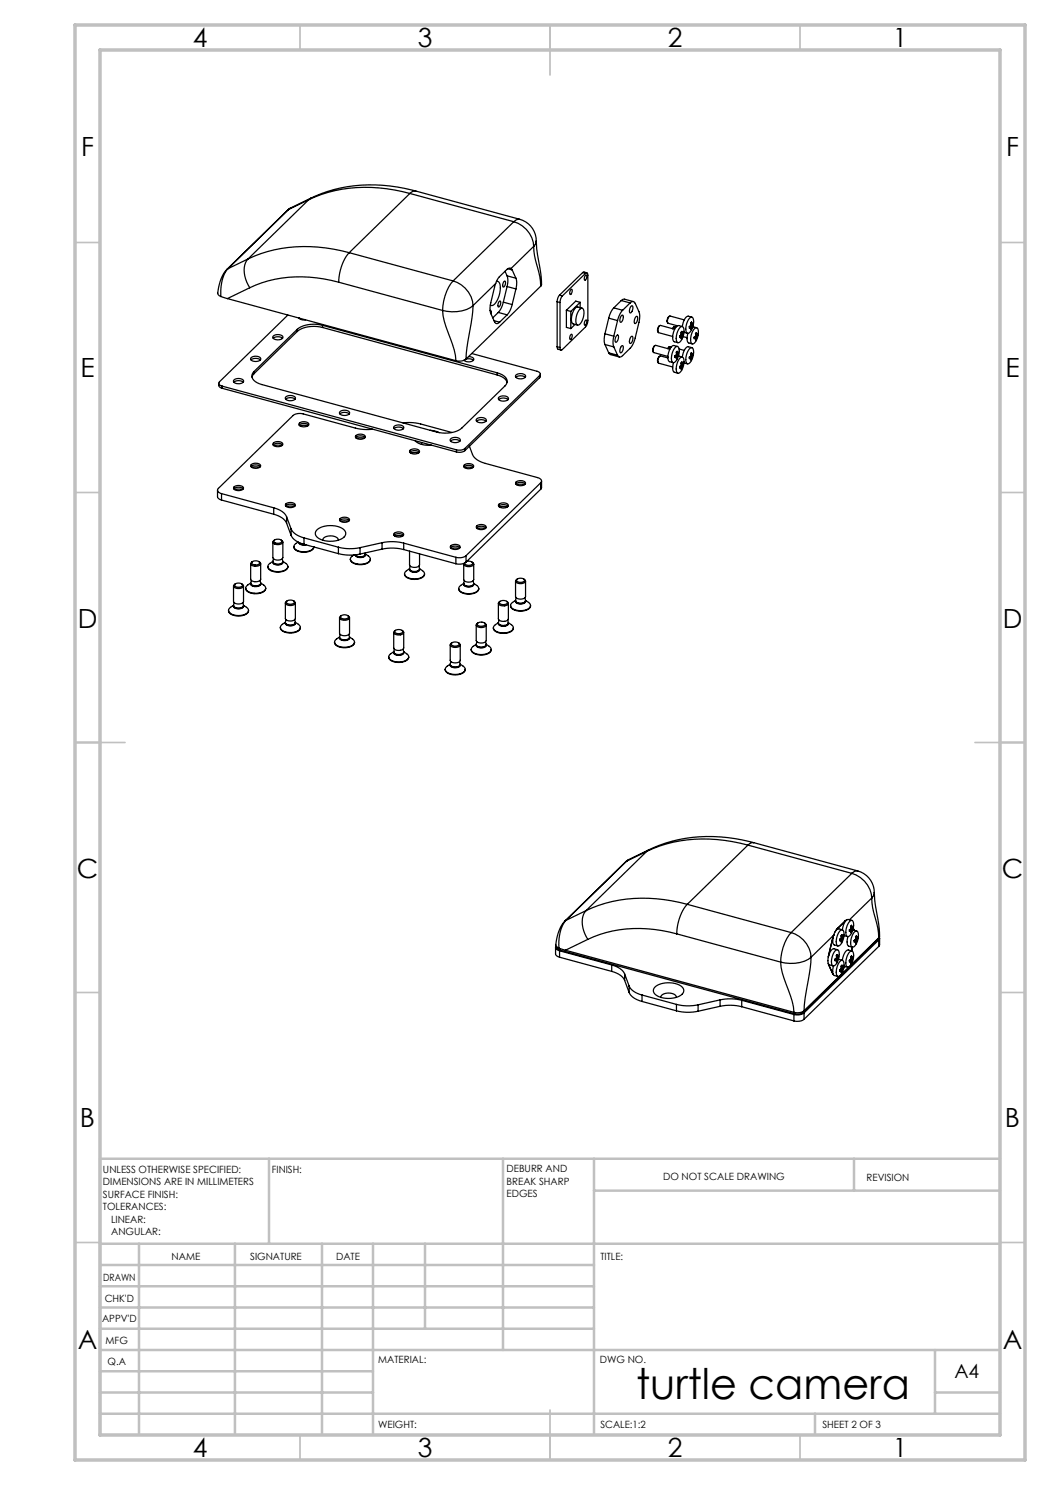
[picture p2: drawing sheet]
<svg xmlns="http://www.w3.org/2000/svg" width="210mm" height="297mm" viewBox="0 0 210 297" stroke-linecap="round" stroke-linejoin="round" font-family="sans-serif">
<g fill="none" stroke="#c0c0c0" stroke-width=".35">
<path d="M60 5v5M110 5v10M160 5v5M15 48.5h5M200 48.5h5M15 98.5h5M200 98.5h5M15 148.5h10M195 148.5h10M15 198.5h5M200 198.5h5M15 248.5h5"/>
<path d="M200 248.5h5M60 287v5M110 282v10M160 287v5"/>
</g>
<g fill="none" stroke="#c0c0c0" stroke-width=".5">
<path d="M53.8 231.8v17M100.6 231.8v38.2M118.8 231.8v55.2M118.8 238.1h81.2M170.8 231.8v6.3M200 231.8h-180v55.2M20 248.8h180M20 257.3h98.8M20 253h98.8M27.8 248.8v38.2M47 248.8v38.2M64.4 248.8v38.2"/>
<path d="M74.6 248.8v38.2M85 248.8v17M20 265.8h98.8M20 261.5h98.8M20 278.5h54.6M20 274.3h54.6M20 270h180M187 278.5h13M187 270v12.8M20 282.8h180M163 282.8v4.2"/>
</g>
<path d="M15 5h190v287h-190zM20 10h180v277h-180z" fill="none" stroke="#c0c0c0" stroke-width=".7"/>
<g fill="none" stroke="#000" stroke-width=".25">
<path d="M61.7 39.9l-12.1 11.9M61.7 39.9l-4 2M62.2 39.6l-4.1 2M62.2 39.6l-.5 .3M82 38.7l20.8 5.6M82 38.7a28.9 28.9 0 0 0-20.3 1.2M82 38.7l-12.2 11.8M83.2 38.2l20.7 5.7a4.5 4.5 0 0 1 3.3 4.3M83.2 38.2a29.9 29.9 0 0 0-21 1.4M83.2 38.2h-.1a1.34 1.34 0 0 0-1.1 .5M44.2 59.3l1.3 .4M45.4 53.9a7.8 7.8 0 0 0-1.8 5l.6 .4"/>
<path d="M45.5 59.7l45.7 12.4M45.6 53.7a7.7 7.7 0 0 0-1.4 5.6M45.6 53.7l-.2 .2M49.6 51.8a4.6 4.6 0 0 0 0 5.2l.4 .5M49.6 51.8l-4 1.9M50 57.5l-4.5 2.2M57.5 42.1l-12.1 11.8M57.7 41.9l-.2 .2M57.7 41.9l-12.1 11.8M58.1 41.6l-.6 .5M58.1 41.6l-.4 .3M67.7 56.4l20.8 5.7"/>
<path d="M67.7 56.4a25.6 25.6 0 0 0-17.7 1.1M69.8 50.5l20.8 5.7M69.8 50.5a9.3 9.3 0 0 0-2.1 5.9M69.8 50.5a28.9 28.9 0 0 0-20.2 1.3M90.6 56.2a5.5 5.5 0 0 1 4 4.9M90.6 56.2a9.2 9.2 0 0 0-2.1 5.9M99.1 56.7l-4.5 4.4M99.1 56.7l-.9 3.9a3.7 3.7 0 0 0 0 2.1l.7 1.7a.55 .55 0 0 0 .5 .3 .55 .55 0 0 0 .5-.3M99.3 56.3h.3a3.2 3.2 0 0 1 0 3.4l-.8 1.2-.4 .2-.3-.1M100.8 56.3l.1-.1a.72 .72 0 0 1-.3 1.2l-.1-.5zM101 54.3l.4 .9M101.4 55.2a3.7 3.7 0 0 1 0 2.1"/>
<path d="M101.4 57.3l1.8 .5M101.4 57.3l-.7 3.1M101.4 55.2l1.8 .4M101.6 53.7l.8 .3M102.2 53.7h-.6l-1.7 1.7-.8 1.3M102.2 53.7l.2 .3M102.4 54l.8 1.6M102.8 44.3l-12.2 11.9M102.8 44.3a5.5 5.5 0 0 1 3.9 5M103.2 55.6a3.7 3.7 0 0 1 0 2.2M103.2 57.8l-.8 3.1M103.9 43.9l-.7 .1-.4 .3"/>
<path d="M106.7 49.3l-4.5 4.4M106.7 49.3l.2 1.9 1.1 4.1 .1 1.9M107.2 48.2l-.1 .6-.4 .5M107.3 48.2v1.5a41.9 41.9 0 0 1 1 7.3l-.2 .2M108.1 57.2l-14.9 14.6M111.9 59l-.3 .6-.2 .7M111.9 59l.6 .2M112.5 59.2l-.4 .6-.1 .7M114.2 57.9l.1-.1a.68 .68 0 0 1-.3 1.1v-.5zM116.5 54.5l.3-.1 .6 .2M116.5 54.5l.6 .2M116.5 54.5l-4.6 4.5"/>
<path d="M117.1 54.7a.31 .31 0 0 1 .4 0 .31 .31 0 0 1 .1 .4v9l-.2 .7-.3 .6-4.6 4.5a.31 .31 0 0 1-.4 0 .31 .31 0 0 1-.1-.4M117.1 55.1l.1-.1a.68 .68 0 0 1-.3 1v-.4zM117.1 54.7l-4.6 4.5M43.8 76.7v.6l.6 .4M44.4 77.2l46.9 12.8M44.4 77.2v.5M44.4 77.7l46.9 12.7M46.8 76.4a1.54 1.54 0 0 1 1.8 0M46.8 76a1.43 1.43 0 0 1 1.9 .2 1.23 1.23 0 0 1-2 .1zM50.2 72a1.54 1.54 0 0 1 1.9 0M50.2 71.5a1.43 1.43 0 0 1 2 .2 1.23 1.23 0 0 1-2.1 .1zM50.8 74.3a1.32 1.32 0 0 0 .6 2.2l1 .4 34.9 9.5a5.9 5.9 0 0 0 5.1-.8l8.6-8.4a1.32 1.32 0 0 0-.6-2.3l-1-.3"/>
<path d="M50.8 74.7l-.4 .7M50.8 74.3v.4M54.6 67.7a1.54 1.54 0 0 1 1.9 0M54.7 67.2a1.43 1.43 0 0 1 1.9 .2 1.24 1.24 0 0 1-2 .1zM57.1 79.8a1.54 1.54 0 0 1 1.9 0M57.2 79.4a1.43 1.43 0 0 1 1.9 .2 1.24 1.24 0 0 1-2 .1zM57.6 63l-13.7 13.4a.55 .55 0 0 0 0 .6 .55 .55 0 0 0 .5 .2M59.4 65.9l-8.6 8.4M59.4 65.9v.4M59.4 66.3l-8.6 8.4M59.8 63.6l.6 .4h.7M59.9 63.6l-.1 .1"/>
<path d="M64.5 65.1a5.9 5.9 0 0 0-5.1 .8M64.5 65.5a5.9 5.9 0 0 0-5.1 .8M64.5 65.1l34.9 9.5M64.5 65.1v.4M64.5 65.5l34.9 9.5M88.5 62.1a23.5 23.5 0 0 0 2 6.7l.6 2.3 .1 1M93.2 71.8a2.38 2.38 0 0 1-2 .3M93.7 71.3a.66 .66 0 0 1 .7 .1 .66 .66 0 0 1 .2 .7 1.57 1.57 0 0 1-1.8 0 1.54 1.54 0 0 1 1.9 0M94.3 70.7l13.1 3.5a.55 .55 0 0 1 .6 .3 .55 .55 0 0 1-.1 .6M94.6 61.1a6.9 6.9 0 0 1-6.1 1M94.6 61.1l-.2 2.3-1 6.2-.2 2.2M98 62.1l.2 .1v.6"/>
<path d="M98.8 64.1l1.1 .3M99.4 75l1.4 .6 .6 .9M99.4 74.6v.4M99.7 62.5l-1.1 1.1M99.7 62.5l1.7 .5M99.7 79.9a1.54 1.54 0 0 1 1.9 0M99.8 79.5a1.43 1.43 0 0 1 1.9 .2 1.24 1.24 0 0 1-2 0zM99.8 60.3l.1-.1a.72 .72 0 0 1-.3 1.2v-.5zM100.7 60.4l-.5 1.2-.5 .9M100.7 60.4l1.7 .5M101.4 63l-1.5 1.4M102.4 60.9l-.4 1.2-.6 .9"/>
<path d="M103.2 75.5a1.54 1.54 0 0 1 1.8 0M103.2 75a1.43 1.43 0 0 1 1.9 .2 1.24 1.24 0 0 1-2 .1zM107.9 75.1l-14.9 14.6M107.9 75.1v.4M107.9 75.5l-14.9 14.6M108.1 74.8l-.2 .7M111.4 69.3l.2 .5 .6 .2M111.4 60.3l.6 .2M111.4 69.3l.6 .2M111.4 60.3v9M112 60.5v9M113.3 62v3.5l.9 .2"/>
<path d="M113.3 62l.9 .3M114.2 62.3v3.4M114.2 66.9l.1-.1a.68 .68 0 0 1-.3 1.1v-.5zM115 64.9l-.8 .8M116 61.8a.43 .43 0 0 1 .5-.1 .43 .43 0 0 1 .3 .5 3.2 3.2 0 0 1-1.1 2.8 .66 .66 0 0 1-.5-1l.3-1.4zM116 60.5l-.9-.3-1.8 1.8M116 60.5l-1.8 1.8M116 60.5v1M116.4 61.6l-.8-.2a2.16 2.16 0 0 0-1.3 2.2l.2 1.1 1 .3M117.1 64.1l.1-.1a.68 .68 0 0 1-.3 1v-.4zM121 66.8a3.7 3.7 0 0 0 0 2.1M121 66.8l1.8 .4"/>
<path d="M121 68.9l1.8 .5M121 68.9l.7 1.7M121.7 70.6l.3 .3 1.9 .5M121.7 63.6l1.8 .5M121.7 63.6l-.7 3.2M121.7 70.6l1.8 .4M122.8 61.6l-.6 .8-.5 1.2M122.8 61.6l1.7 .5M122.8 67.2a3.7 3.7 0 0 0 0 2.2M122.8 69.4l.7 1.6M123.3 67.1l.2-.1a1.02 1.02 0 0 1-.4 1.4l-.1-.4zM123.5 64.1l-.7 3.1"/>
<path d="M124.3 60.1l.5-.3 1.9 .5M124.3 60.1l1.7 .5M124.3 60.1l-1.5 1.5M124.3 63.1l.1-.1a.79 .79 0 0 1 0 1.3l-.2 .2a.98 .98 0 0 1 .1-1.4zM124.4 69.2l.1-.1a1.02 1.02 0 0 1-.4 1.5 1.2 1.2 0 0 1 .3-1.4zM124.5 62.1l-.6 .8-.4 1.2M126 60.6a.55 .55 0 0 1 .6-.3 .55 .55 0 0 1 .4 .4l.8 1.6a3.7 3.7 0 0 1 0 2.2l-1.2 4.3-.4 .7-1.7 1.6a.55 .55 0 0 1-.5 .3 .55 .55 0 0 1-.5-.4M126 60.6l-1.5 1.5M126.2 61.2h.1a.88 .88 0 0 1-.1 1.4h-.1a1.05 1.05 0 0 1 .1-1.4zM126.3 67.3l.1-.1a1.01 1.01 0 0 1-.4 1.5 1.16 1.16 0 0 1 .3-1.4zM127.2 63.3h.1a.89 .89 0 0 1-.4 1.4v-.6zM131 69.1a1.04 1.04 0 0 0-.4 1.3"/>
<path d="M132 71.2a1.04 1.04 0 0 0-.4 1.3M132 65.1a1.04 1.04 0 0 0-.4 1.3M133.6 71.6l-1.5-.4a1.09 1.09 0 0 0-.4 1.4l2.8 .8M133.9 63.2a1.04 1.04 0 0 0-.4 1.4M133.9 69.4l-.4 .3M134 69.8l-2.9-.7a1.09 1.09 0 0 0-.3 1.4l2.8 .8M134.3 69.4h-.4l-.3 .3M134.7 72.5a1.87 1.87 0 0 0 .2 2l.7 .1M134.8 65.4l-.3 .3M134.9 65.9l-2.8-.8a1.09 1.09 0 0 0-.4 1.4l2.8 .8M135 71.2l.3 .1M135 69.5l.2-.1a.33 .33 0 0 1 .5 .1 2.78 2.78 0 0 1-1 3 1.45 1.45 0 0 1-.3-1.8z"/>
<path d="M135.1 71.1l.4 .1M135.2 65.4h-.4l-.2 .4M135.3 70.6h.2M135.3 70.9l.3 .1M135.3 70.6l.2 .1M135.3 71.5h.1M135.3 70.7l.4 .1M135.5 70.6l.2-.1v.3M135.5 70.6l-.1-.3-.1 .1v.5l-.3 .3a.16 .16 0 0 0 0 .3 .18 .18 0 0 0 .3-.2v.4l.1-.2M135.5 71.2l-.1 .3M135.5 69.3l-.7-.2a1.97 1.97 0 0 0-1.2 2.1l.1 1 .9 .3M135.6 71l-.1 .2"/>
<path d="M135.7 70.8l-.1 .2M135.8 69.8l1.1 .3M136 67.2l.2 .1M136 71.6l.1-.1a.33 .33 0 0 1 .6 .1 2.78 2.78 0 0 1-1 3.1 1.45 1.45 0 0 1-.3-1.9zM136 65.5l.1-.1a.33 .33 0 0 1 .6 .1 2.78 2.78 0 0 1-1 3 1.45 1.45 0 0 1-.3-1.8zM136.1 73.2l.3 .1M136.1 67.1l.3 .1M136.2 73.4v.4l.2-.1M136.2 66.6h.2M136.2 72.7h.2M136.2 66.9l.3 .1M136.2 73.1h.3"/>
<path d="M136.2 73.4l-.2-.1 .2 .1M136.3 72.8h.2M136.3 66.7h.2M136.3 73.6l.1 .1M136.3 67.5l.1 .1M136.3 72.8l.4 .1M136.3 66.7l.4 .1M136.4 72.7l.1 .1M136.4 72.7v-.3l-.2 .1 .1 .5-.3 .3v.3l.2-.2M136.4 73.3v.4M136.4 66.6l.1 .1M136.4 66.6v-.3l-.2 .1v.5l-.2 .3a.16 .16 0 0 0 0 .3 .16 .16 0 0 0 .2-.2v.4l.2-.1"/>
<path d="M136.4 67.2v.4M136.5 72.8l.2-.2v.3M136.5 73.1l-.1 .2M136.5 66.7l.2-.2v.3M136.5 67l-.1 .2M136.6 67.3l.8 .2M136.7 72.9l-.2 .2M136.7 66.8l-.2 .2M136.8 66.5l.7 .2M136.8 72.6l.7 .2M136.9 64l-2.9-.8a1.09 1.09 0 0 0-.4 1.5l1.9 .5M137.6 66.7a1.87 1.87 0 0 0 .2 1.9l.7 .2"/>
<path d="M137.9 65.4h.3M137.9 71.5h.3M137.9 65.4l.2 .1M137.9 71.5l.2 .1M137.9 63.7l.2-.2a.33 .33 0 0 1 .5 .2 2.78 2.78 0 0 1-1 3 1.45 1.45 0 0 1-.3-1.9zM137.9 69.8l.2-.2a.33 .33 0 0 1 .5 .2 2.78 2.78 0 0 1-1 3 1.45 1.45 0 0 1-.3-1.9zM138 65.2l.4 .1M138 71.3l.4 .1M138.1 65.5v.4l.2-.2M138.1 71.6v.4l.2-.2M138.2 64.7l.2 .1M138.2 70.8l.2 .1"/>
<path d="M138.2 65.1h.2M138.2 71.2l.2 .1M138.2 64.8h.2M138.2 70.9h.2M138.2 65.6l.1 .1M138.2 71.8h.1M138.2 70.9l.4 .2M138.2 64.8l.4 .1M138.4 64.8l.2-.2v.3M138.4 64.8l-.1-.4-.2 .2 .1 .5-.3 .2v.3l.2-.1M138.4 65.3l-.1 .4M138.4 70.9l.2-.2v.4"/>
<path d="M138.4 70.9l-.1-.4-.2 .2 .1 .4-.3 .3v.3l.2-.1M138.4 71.4l-.1 .4M138.4 69.5l-.7-.2a1.97 1.97 0 0 0-1.2 2.1l-.8-.2M138.4 63.4l-.7-.2a1.98 1.98 0 0 0-1.2 2.1l-.7-.2a1.97 1.97 0 0 0-1.2 2.1l.1 1 .9 .3M138.4 65.1v.2M138.4 71.3v.1M138.6 65.3l.7 .3M138.6 64.9l-.2 .2M138.6 71.1l-.2 .2M138.8 67.5l.3 .1M138.9 65.8l.1-.2a.33 .33 0 0 1 .6 .2 2.78 2.78 0 0 1-1.1 3 1.45 1.45 0 0 1-.2-1.9zM138.9 67.4l.4 .1"/>
<path d="M139.1 67.6v.4l.2-.2M139.1 66.8l.2 .1M139.1 67.2l.3 .1M139.1 66.9l.3 .1M139.1 67.8h.2M139.1 67l.4 .1M139.3 66.9l.2-.2v.4M139.3 66.9v-.4l-.2 .2v.5l-.3 .2v.3l.3-.1M139.3 67.5v.3M139.4 67.3l-.1 .2M139.5 67.1l-.1 .2M43.5 98l.1 1.6 .7 .4"/>
<path d="M44.3 98.7l10.4 2.9M44.3 98.7v1.3M46.8 97.8a1.47 1.47 0 0 1 1.8 0M46.8 97.4a1.39 1.39 0 0 1 1.9 .2 1.21 1.21 0 0 1-2 .1zM46.9 97.9h1.6M50.2 93.3a1.47 1.47 0 0 1 1.9 0M50.3 92.9a1.39 1.39 0 0 1 1.8 .2 1.21 1.21 0 0 1-2 .1zM50.3 93.4h1.7M54.6 89a1.46 1.46 0 0 1 1.9 0M54.7 88.6a1.39 1.39 0 0 1 1.9 .2 1.2 1.2 0 0 1-2 .1zM54.7 89.1h1.7M59.8 85a1.46 1.46 0 0 1 1.9 0"/>
<path d="M59.9 84.6a1.39 1.39 0 0 1 1.9 .2 1.2 1.2 0 0 1-2 .1zM59.9 85.1h1.7M68 82.8a1.54 1.54 0 0 1 1.8 0M68 82.3a1.43 1.43 0 0 1 1.9 .2 1.24 1.24 0 0 1-2 .1zM71.1 87.5a1.46 1.46 0 0 1 1.9 0M71.2 87.1a1.39 1.39 0 0 1 1.9 .2 1.2 1.2 0 0 1-2 .1zM71.2 87.6h1.7M74.6 85.8l-1.4 .1-1.6-.2-11-2.9a2.35 2.35 0 0 0-2 .3l-14.9 14.6a.65 .65 0 0 0-.1 .7 .65 .65 0 0 0 .7 .3M78.8 85.7a1.54 1.54 0 0 1 1.9 0M78.8 85.3a1.43 1.43 0 0 1 2 .2 1.24 1.24 0 0 1-2.1 .1zM80.6 84.6l1.4-.1 1.6 .2 6.8 1.8M82 90.5a1.46 1.46 0 0 1 1.9 0"/>
<path d="M82 90a1.39 1.39 0 0 1 1.9 .2 1.2 1.2 0 0 1-2 .1zM82.1 90.6h1.6M83 88.1a3.9 3.9 0 0 0 3.3 .9M84.4 88.5l-.1 .4M86 86.1l1.8 .4M90.1 88.2a1.54 1.54 0 0 1 1.9 0M90.1 87.8a1.43 1.43 0 0 1 2 .2 1.24 1.24 0 0 1-2.1 0zM91.3 90v.4M92.8 93.4a1.47 1.47 0 0 1 1.9 0M92.9 93a1.39 1.39 0 0 1 1.8 .2 1.21 1.21 0 0 1-2 .1zM92.9 93.5h1.7M93 89.7a1.96 1.96 0 0 1-1.7 .3"/>
<path d="M93 90.1a1.96 1.96 0 0 1-1.7 .3M93 89.7v.4M93.9 89.2l.6 1.7a3.6 3.6 0 0 0 2.6 1.8l10.4 2.8a.65 .65 0 0 1 .7 .3 .65 .65 0 0 1-.1 .8M95.3 84.2a1.54 1.54 0 0 1 1.9 0M95.3 83.8a1.43 1.43 0 0 1 2 .2 1.24 1.24 0 0 1-2.1 .1zM103.2 96.8a1.46 1.46 0 0 1 1.9 0M103.2 96.4a1.39 1.39 0 0 1 1.9 .2 1.21 1.21 0 0 1-2 .1zM103.3 96.9h1.6M108.1 96.6l-14.9 14.5M108.1 96.6v1.2M108.1 97.8l-14.9 14.6M108.3 96.2v1.4l-.2 .2"/>
<path d="M44.3 100l10.4 2.8M46.7 117.2v3.1l.1 .3M47 116.9a1.04 1.04 0 0 1 1.5 .2 .99 .99 0 0 1-1.6-.1zM47.1 116.8a.45 .45 0 0 0-.4 .5 .45 .45 0 0 0 .6 .4 .95 .95 0 0 0 1.4-.6l-.3-.3M48.7 117.2v3.1a1.28 1.28 0 0 1-1.9 .3M49.1 117.6a1.44 1.44 0 0 0 1.7 1.1 2.02 2.02 0 0 0 2.3-1v-.1M50.1 112.7v3.1a1.23 1.23 0 0 0 2 0v-3.1M50.1 116.7a1.19 1.19 0 0 0 2.1 .1M50.1 116.7v.1M50.1 116.6l-.6 .4a.72 .72 0 0 0-.4 .8 .72 .72 0 0 0 .6 .6 3 3 0 0 0 3.3-.5 .65 .65 0 0 0-.3-.9l-.6-.4M50.1 116.6a1.14 1.14 0 0 0 2 0M50.3 116.1l-.2 .5"/>
<path d="M50.4 112.4a1.01 1.01 0 0 1 1.5 .2 .97 .97 0 0 1-1.6-.1zM50.5 112.3a.45 .45 0 0 0-.4 .6 .45 .45 0 0 0 .6 .3 .93 .93 0 0 0 1.4-.6l-.3-.3M52 116.1l.1 .5M52.1 116.7a1.24 1.24 0 0 1-2 .1M52.1 116.6v.1M53.6 113.3a1.17 1.17 0 0 0 1.3 1.1 2.14 2.14 0 0 0 2.7-1v-.1M54.6 108.4v3.1a1.23 1.23 0 0 0 2 0v-3.1M54.6 112.3l-.1 .1a1.2 1.2 0 0 0 2.1 0v-.1M54.6 112.3a1.17 1.17 0 0 0 1.9 .3l.1-.3M54.6 112.3l-.6 .4a.72 .72 0 0 0-.4 .7 .72 .72 0 0 0 .6 .6 2.98 2.98 0 0 0 3.3-.4 .65 .65 0 0 0-.3-.9l-.6-.4M54.6 112.3a1.14 1.14 0 0 0 2 0M54.7 111.8l-.1 .5"/>
<path d="M54.7 101.6a3.6 3.6 0 0 1 2.6 1.8M54.7 102.8a3.6 3.6 0 0 1 2.6 1.8M54.7 101.6v1.2M54.8 108.1a1.02 1.02 0 0 1 1.6 .2 .98 .98 0 0 1-1.6-.1zM54.9 108a.45 .45 0 0 0-.3 .5 .45 .45 0 0 0 .5 .4 .96 .96 0 0 0 1.4-.6l-.3-.3M56.4 111.8l.2 .5M57.1 101.2a1.47 1.47 0 0 1 1.9 0M57.2 100.8a1.39 1.39 0 0 1 1.9 .2 1.21 1.21 0 0 1-2 .1zM57.2 101.3h1.7M57.3 103.4l.9 2.4M57.3 103.4v1.2M57.3 104.6l.9 2.5"/>
<path d="M58.2 105.8a3.6 3.6 0 0 0 2.6 1.8M58.2 107.1a3.6 3.6 0 0 0 2.6 1.8M58.2 105.8v1.3M58.8 109.3a1.22 1.22 0 0 0 1.3 1.1 2.09 2.09 0 0 0 2.7-1M59.6 108.4l-.4 .3a.74 .74 0 0 0-.4 .8 .74 .74 0 0 0 .6 .6 2.92 2.92 0 0 0 3.3-.5l.1-.2M59.7 108.5a1.07 1.07 0 0 0 1.5 .5M59.8 108.5l.5 .4h.8M59.8 108.5l.3 .2 .7 .2M60.8 107.6l6.9 1.8M60.8 107.6v1.3M60.8 108.9l6.9 1.8M62.8 109.4h.1"/>
<path d="M63.3 106.1a4.5 4.5 0 0 1 5.7 .1 1.3 1.3 0 0 1-1.2 1.8 4.8 4.8 0 0 1-4.5-.7 .9 .9 0 0 1 0-1.2zM64.6 108a1.45 1.45 0 0 1 1.8-.8l.9 .3 .4 .5M67.7 109.4a9.3 9.3 0 0 0 4.3 .1M67.7 110.7a9.3 9.3 0 0 0 4.3 .1M67.7 109.4v1.3M68 104.1a1.46 1.46 0 0 1 1.8 0M68 103.7a1.39 1.39 0 0 1 1.9 .2 1.21 1.21 0 0 1-2 .1zM68.1 104.2h1.6M70.1 111.8a1.25 1.25 0 0 0 1.4 1.1 2.28 2.28 0 0 0 2.6-.9v-.2M72 109.5v1.3M73 110.6l.1 .2M73.1 110.8a1.24 1.24 0 0 1-2 .2 1.22 1.22 0 0 0 2-.1 1.18 1.18 0 0 1-2 .3l-.1-.2"/>
<path d="M73.1 110.8l.6 .4a.74 .74 0 0 1 .4 .8 .74 .74 0 0 1-.7 .6 2.92 2.92 0 0 1-3.3-.5 .87 .87 0 0 1 .7-1.1M76.4 108.5a9.3 9.3 0 0 1 4.3 .1M76.4 109.8a9.3 9.3 0 0 1 4.3 .1M76.4 108.5l-4.4 1M76.4 108.5v1.3M76.4 109.8l-4.4 1M78.8 107.1a1.47 1.47 0 0 1 1.9 0M78.9 106.7a1.39 1.39 0 0 1 1.8 .2 1.2 1.2 0 0 1-2 0zM78.9 107.2h1.7M80.7 108.6v1.3M80.7 108.6l10.5 2.9M80.7 109.9l10.5 2.8"/>
<path d="M80.9 114.8a1.33 1.33 0 0 0 1.5 1.1 2.39 2.39 0 0 0 2.5-.9v-.2M81.9 110.2v2.8a1.23 1.23 0 0 0 2 0v-2.2M81.9 113.8a1.15 1.15 0 0 0 2 0 .98 .98 0 0 1-1.5 .6l-.4-.2zM81.9 113.7a1.34 1.34 0 0 0-1 1.2 2.65 2.65 0 0 0 3.4 .6 .72 .72 0 0 0 .6-.6 .72 .72 0 0 0-.4-.8l-.6-.4M82 113.2l-.1 .5a1.14 1.14 0 0 0 2 0l-.1-.5M83.9 113.9h.1M90.1 109.6a1.46 1.46 0 0 1 1.9 0M90.2 109.1a1.39 1.39 0 0 1 1.8 .2 1.2 1.2 0 0 1-2 .1zM90.2 109.7h1.7M91.2 111.5v1.2M91.7 117.7a1.18 1.18 0 0 0 1.4 1.1 2.13 2.13 0 0 0 2.6-1M92.7 112.8v3.1a1.23 1.23 0 0 0 2 0v-3.1"/>
<path d="M92.7 116.7a1.19 1.19 0 0 0 2.1 .1 1.19 1.19 0 0 1-2.1 0zM92.7 116.7l-.6 .4a.73 .73 0 0 0-.3 .8 .73 .73 0 0 0 .6 .6 2.97 2.97 0 0 0 3.3-.5v-.2M92.7 116.7a1.13 1.13 0 0 0 2 0M92.9 116.2l-.2 .5M93.2 111.1a2.35 2.35 0 0 1-2 .4M93.2 112.4a2.35 2.35 0 0 1-2 .3M93.2 111.1v1.3M93.3 112.3a.71 .71 0 0 1 .8-.1 .71 .71 0 0 1 .4 .6 .98 .98 0 0 1-1.6-.2M94.4 112.4l.2 .2a.49 .49 0 0 1 0 .5 .49 .49 0 0 1-.5 .2 .86 .86 0 0 1-1.3-.6M94.6 116.2l.1 .5M94.7 116.7l.8 .5 .2 .6M94.7 116.8h.1"/>
<path d="M95.3 105.6a1.47 1.47 0 0 1 1.9 0M95.4 105.2a1.39 1.39 0 0 1 1.8 .2 1.21 1.21 0 0 1-2 .1zM95.4 105.7h1.7M95.7 117.7v.1M99.7 101.3a1.46 1.46 0 0 1 1.9 0M99.8 100.8a1.39 1.39 0 0 1 1.9 .2 1.21 1.21 0 0 1-2 .1zM99.9 101.4h1.6M103.1 116.2v3.1a1.23 1.23 0 0 0 2 0v-3.1M103.2 119.6l-.1 .5M103.4 115.9a1.05 1.05 0 0 1 1.5 .2 .99 .99 0 0 1-1.6-.1zM103.5 115.8l-.4 .4M104.8 115.8l.2 .2a.47 .47 0 0 1 0 .5 .47 .47 0 0 1-.5 .2h-.9l-.4-.2-.1-.3"/>
<path d="M105 119.6l.1 .5M45.7 122.1a1.34 1.34 0 0 0 1.6 1.1 2.13 2.13 0 0 0 2.4-1v-.1M46.7 121.2a1.19 1.19 0 0 0 2-.1v.1a1.2 1.2 0 0 1-2 0zM46.7 121.1v.1M46.7 121.2h.1M46.7 121a1.32 1.32 0 0 0-1 1.2 2.67 2.67 0 0 0 3.4 .6 .71 .71 0 0 0 .6-.6 .71 .71 0 0 0-.4-.7l-.6-.5M46.7 121a1.14 1.14 0 0 0 2 0M46.8 120.5l-.1 .5M48.6 120.5l.1 .5M56.1 125.5a1.26 1.26 0 0 0 1.4 1.1 2.25 2.25 0 0 0 2.6-1v-.1M57.1 120.6v3.1a1.22 1.22 0 0 0 2 0v-3.1M57.1 124.6a1.19 1.19 0 0 0 2-.1 .95 .95 0 0 1-1.4 .6l-.5-.2z"/>
<path d="M57.1 124.5v.1M57.1 124.4l-.6 .5a.75 .75 0 0 0-.4 .8 .75 .75 0 0 0 .7 .6 2.85 2.85 0 0 0 3.2-.6 .67 .67 0 0 0-.3-.8l-.6-.5M57.1 124.4a1.14 1.14 0 0 0 2 0M57.2 123.9l-.1 .5M57.3 120.3a1.06 1.06 0 0 1 1.6 .2 .99 .99 0 0 1-1.6-.1zM57.4 120.2a.46 .46 0 0 0-.3 .5 .46 .46 0 0 0 .6 .4 .9 .9 0 0 0 1.3-.7l-.3-.2M58.9 123.9l.2 .5M66.9 128.4a1.22 1.22 0 0 0 1.4 1.1 2.35 2.35 0 0 0 2.6-.9v-.1M67.9 123.5v3.1a1.23 1.23 0 0 0 2 0v-3.1M67.9 127.4v.1a1.18 1.18 0 0 0 2 0 1.15 1.15 0 0 1-2 0M67.9 127.4l-.6 .4a.74 .74 0 0 0-.4 .8 .74 .74 0 0 0 .7 .6 2.92 2.92 0 0 0 3.2-.5l.1-.2M67.9 127.4a1.14 1.14 0 0 0 2 0"/>
<path d="M68 126.9l-.1 .5M68.2 123.2a1.05 1.05 0 0 1 1.5 .2 .99 .99 0 0 1-1.6 0zM68.3 123.1a.44 .44 0 0 0-.4 .5 .44 .44 0 0 0 .5 .4h.9l.4-.2 .2-.2M69.6 123.1l.3 .5M69.8 126.9l.1 .5M69.9 127.4l.9 .7 .1 .4M70.9 128.4v.1M77.7 131.4a1.29 1.29 0 0 0 1.5 1.1 2.46 2.46 0 0 0 2.5-.8v-.3M78.7 126.5v3.1a1.23 1.23 0 0 0 2 0v-3.1M78.7 130.4a1.21 1.21 0 0 0 2.1 .1 1.21 1.21 0 0 1-2.1 0zM78.7 130.3l-.6 .5a.76 .76 0 0 0-.3 .8 .76 .76 0 0 0 .7 .6 2.81 2.81 0 0 0 3.2-.6 .68 .68 0 0 0-.4-.8l-.6-.5M78.7 130.3a1.13 1.13 0 0 0 2 0"/>
<path d="M78.9 129.8l-.2 .5M79.1 126.1a1.08 1.08 0 0 1 1.5 .2 .99 .99 0 0 1-1.7 0zM79.1 126.1l-.2 .1a.33 .33 0 0 0 0 .5 1.39 1.39 0 0 0 1.8-.2l-.3-.4M80.6 129.8l.1 .5M80.7 130.5h.1M89 133.9a1.35 1.35 0 0 0 1.6 1.1 2.12 2.12 0 0 0 2.4-1v-.1M90 129v3.1a1.23 1.23 0 0 0 2 0v-3.1M90 132.9a1.16 1.16 0 0 0 2 .1v-.1a.91 .91 0 0 1-1.3 .6l-.6-.3zM90 132.8a1.3 1.3 0 0 0-.9 1.2 2.69 2.69 0 0 0 3.4 .6l.2-.2a.66 .66 0 0 0-.1-1.2l-.6-.4M90.2 132.3l-.2 .5a1.14 1.14 0 0 0 2 0l-.1-.5M90.4 128.6a1.06 1.06 0 0 1 1.5 .2 1 1 0 0 1-1.7 0zM90.4 128.6l-.2 .1a.48 .48 0 0 0 0 .6 .48 .48 0 0 0 .5 .2l1-.2a.4 .4 0 0 0 .3-.4 .4 .4 0 0 0-.3-.3"/>
<path d="M94.2 129.9a1.28 1.28 0 0 0 1.5 1.1 2.48 2.48 0 0 0 2.5-.8v-.3M95.2 125v3.1a1.23 1.23 0 0 0 2 0v-3.1M95.2 128.9a.94 .94 0 0 0 1.4 .6l.5-.1 .1-.5M95.2 128.9a1.13 1.13 0 0 0 2 0M95.2 128.9l-.6 .4a.76 .76 0 0 0-.3 .8 .76 .76 0 0 0 .7 .6 2.82 2.82 0 0 0 3.2-.6 .68 .68 0 0 0-.4-.8l-.6-.4M95.3 128.8a1.14 1.14 0 0 0 1.9 0M95.4 128.3l-.1 .5M95.5 124.6a1 1 0 0 1 1.5 .3 .97 .97 0 0 1-1.6-.1zM95.6 124.6a.45 .45 0 0 0-.3 .5 .45 .45 0 0 0 .5 .4 .93 .93 0 0 0 1.4-.6l-.3-.3M97.1 128.3l.1 .5M98.7 125.6a1.19 1.19 0 0 0 1.3 1 2.12 2.12 0 0 0 2.7-.9v-.1M99.7 120.7v3.1a1.23 1.23 0 0 0 2 0v-3.1"/>
<path d="M99.7 124.6a1.19 1.19 0 0 0 2 .1 1.2 1.2 0 0 1-2 0zM99.7 124.5l-.6 .4a.73 .73 0 0 0-.4 .8 .73 .73 0 0 0 .6 .6 2.96 2.96 0 0 0 3.3-.4 .66 .66 0 0 0-.3-1l-.6-.4M99.8 124l-.1 .5a1.14 1.14 0 0 0 2 0l-.1-.5M99.9 120.4a1.06 1.06 0 0 1 1.6 .1 .99 .99 0 0 1-1.6 0zM100 120.3l-.2 .1a.51 .51 0 0 0 0 .6 .51 .51 0 0 0 .6 .2l1-.2a.39 .39 0 0 0 .3-.4 .39 .39 0 0 0-.4-.3M101.7 124.7h.1M102.1 121.1a1.37 1.37 0 0 0 1.6 1.1 2.1 2.1 0 0 0 2.4-1v-.1M103.1 120.2a1.23 1.23 0 0 0 2 0M103.1 120.1v.1M103.1 120.1a1.28 1.28 0 0 0-1 1.2 2.7 2.7 0 0 0 3.4 .5l.3-.1a.66 .66 0 0 0-.1-1.2l-.6-.4M103.1 120.1a1.14 1.14 0 0 0 2 0M105.1 120.2h.1"/>
<path d="M105.1 120.2a1.2 1.2 0 0 1-2 0M125.1 172.4l-12.1 11.8M125.3 172.2l-.2 .2M125.3 172.2l-12.1 11.9M125.7 171.9l-.6 .5M125.8 171.9l-.5 .3M129.3 170.3l-12.1 11.8M129.3 170.3l-4 1.9M129.8 169.9l-4 2M129.8 169.9l-.5 .4M149.6 169l20.8 5.7M149.6 169a28.9 28.9 0 0 0-20.3 1.3"/>
<path d="M149.6 169l-12.2 11.9M150.8 168.5a29.9 29.9 0 0 0-21 1.4M150.8 168.5h-.1a1.34 1.34 0 0 0-1.1 .5M150.8 168.5l20.7 5.7M170.4 174.7l-12.2 11.8M170.4 174.7a5.5 5.5 0 0 1 3.9 4.9M171.5 174.2l-.7 .1-.4 .4M171.6 174.2a4.5 4.5 0 0 1 3.2 4.4M174.3 179.6l.2 1.9 1.1 4.2 .1 1.9M174.3 179.6l-4.4 4.4M174.8 178.6l-.1 .6-.4 .4M174.9 178.6v1.4a41.9 41.9 0 0 1 1 7.3l-.2 .3"/>
<path d="M111.1 189.5l.1 1.5 .7 .4M111.2 189.2a.68 .68 0 0 0 .7 1M111.4 189.4l.1 .4 .5 .2M111.8 189.6l1.3 .4M111.9 190.2l10.4 2.8M111.9 190.2v1.2M111.9 191.4l10.4 2.9M112 190l46.9 12.8M112 189.7v.3M113 184.2a7.8 7.8 0 0 0-1.8 5l.6 .4M113.1 190l45.7 12.5M113.2 184.1a7.7 7.7 0 0 0-1.4 5.5"/>
<path d="M113.2 184.1l-.2 .1M117.2 182.1a4.6 4.6 0 0 0 0 5.2l.4 .6M117.2 182.1l-4 2M117.6 187.9l-4.5 2.1M122.3 193a3.6 3.6 0 0 1 2.6 1.8M122.3 194.3a3.6 3.6 0 0 1 2.6 1.8M122.3 193v1.3M124.9 194.8l.9 2.4M124.9 194.8v1.3M124.9 196.1l.9 2.4M125.8 197.2a3.6 3.6 0 0 0 2.6 1.8M125.8 198.5a3.6 3.6 0 0 0 2.6 1.8"/>
<path d="M125.8 197.2v1.3M128.4 199l6.9 1.9M128.4 199v1.3M130.9 197.5a4.5 4.5 0 0 1 5.7 .1 1.3 1.3 0 0 1-1.2 1.8 4.8 4.8 0 0 1-4.5-.7 .9 .9 0 0 1 0-1.2zM132.2 199.5a1.45 1.45 0 0 1 1.8-.9l.9 .3 .4 .6M135.3 186.8l20.8 5.6M135.3 186.8a25.6 25.6 0 0 0-17.7 1.1M137.4 180.9l20.8 5.6M137.4 180.9a9.3 9.3 0 0 0-2.1 5.9M137.4 180.9a28.9 28.9 0 0 0-20.2 1.2M144 200a9.3 9.3 0 0 1 4.3 .1M144 200l-4.4 1"/>
<path d="M144 200v1.3M156.1 192.4a23.5 23.5 0 0 0 2 6.7l.6 2.3 .1 1.1M158.2 186.5a5.5 5.5 0 0 1 4 5M158.2 186.5a9.2 9.2 0 0 0-2.1 5.9M162.2 191.5a6.9 6.9 0 0 1-6.1 .9M162.2 191.5l-.2 2.2-1 6.2-.2 2.2M165.7 192.7l1 2.2M166.5 187.8l-.8 3.6M166.7 193.2a1.87 1.87 0 0 0 .2 1.9l.7 .2M166.7 187l-.2 .8M166.7 187l-4.5 4.5M167 190.2l.2-.2a.33 .33 0 0 1 .5 .2 2.78 2.78 0 0 1-1 3 1.45 1.45 0 0 1-.3-1.9z"/>
<path d="M167.1 191.8l.4 .1M167.2 192l.1 .4 .1-.2M167.3 191.2l.2 .1M167.3 191.6l.3 .1M167.3 192l-.3-.1 .2 .1M167.3 191.3l.2 .1M167.3 192.2h.1M167.3 191.4l.4 .1M167.5 185.7l-.5 .7M167.5 185.7h.1M167.5 191.3h.1M167.5 191.3l-.1-.4-.1 .2v.4l-.3 .3v.3l.2-.1"/>
<path d="M167.5 191.9l-.1 .3M167.5 189.9l-.7-.1a1.97 1.97 0 0 0-1.2 2l.1 1 .9 .4M167.5 185.7l-.2 .3M167.6 191.3l.1-.2v.4M167.6 191.7l-.1 .2M167.7 191.5l-.1 .2M167.9 195.2l-7.1 6.9M168 192.3l.2-.2a.33 .33 0 0 1 .5 .2 2.78 2.78 0 0 1-1 3 1.45 1.45 0 0 1-.3-1.9zM168 186.2l.2-.2a.33 .33 0 0 1 .5 .2 2.78 2.78 0 0 1-1 3 1.45 1.45 0 0 1-.3-1.9zM168.1 193.9l.4 .1M168.1 187.8l.4 .1M168.2 194.1v.4l.2-.2"/>
<path d="M168.2 188v.4l.2-.2M168.2 193.3l.3 .1M168.2 187.2l.3 .1M168.2 187.6l.3 .1M168.2 193.7l.3 .1M168.2 194.1l-.2-.1 .2 .1M168.2 188l-.2-.1 .2 .1M168.3 193.4l.2 .1M168.3 187.3l.2 .1M168.3 194.3h.1M168.3 188.2h.1M168.3 193.5l.4 .1"/>
<path d="M168.3 187.4l.4 .1M168.5 193.4v.1M168.5 193.4l-.1-.4-.2 .2 .1 .4-.3 .3v.4l.2-.2M168.5 194l-.1 .3M168.5 187.3v.1M168.5 187.3l-.1-.4-.2 .2 .1 .4-.3 .3v.4l.2-.2M168.5 187.9l-.1 .3M168.5 193.5l.2-.2v.3M168.5 193.8v.2M168.5 187.4l.2-.2v.3M168.5 187.7v.2M168.7 193.6l-.2 .2"/>
<path d="M168.7 187.5l-.2 .2M168.8 187.1l.7 .2M168.8 193.2l.7 .2M169 184.2l-1.5 1.5M169 184.2h.1M169 193.3l-.3 .3M169.3 184l-.3 .2M169.4 184l-.4 .2M169.6 187.3a1.87 1.87 0 0 0 .2 1.9l.7 .2M169.8 193.3l-1.7 1.7M169.9 186l.3 .1M169.9 192.1l.3 .1"/>
<path d="M169.9 186l.2 .1M169.9 184.3l.2-.1a.33 .33 0 0 1 .5 .1 2.78 2.78 0 0 1-1 3 1.45 1.45 0 0 1-.3-1.9zM169.9 190.4l.2-.1a.33 .33 0 0 1 .5 .1 2.78 2.78 0 0 1-1 3 1.45 1.45 0 0 1-.3-1.9zM170 192l.4 .1M170 185.9l.4 .1M170.1 186.1v.4l.2-.2M170.2 185.4h.2M170.2 191.5h.2M170.2 185.7l.2 .1M170.2 191.8l.2 .1M170.2 185.4l.2 .1M170.2 191.5l.2 .1"/>
<path d="M170.2 186.3h.1M170.2 192.4h.1M170.2 185.5l.4 .1M170.2 191.6l.4 .1M170.4 185.4l.2-.1v.3M170.4 185.4l-.1-.3-.2 .1 .1 .5-.3 .3v.3l.2-.2M170.4 186l-.1 .3M170.4 191.5l.2-.1v.3M170.4 191.5l-.1-.3-.2 .1 .1 .5-.3 .3a.16 .16 0 0 0 0 .3 .16 .16 0 0 0 .2-.2v.4l.2-.2M170.4 192.1l-.1 .3M170.4 190.2l-.7-.2a1.97 1.97 0 0 0-1.2 2.1l-.8-.2M170.4 184.1l-.7-.2a1.98 1.98 0 0 0-1.2 2.1l-.7-.2a1.97 1.97 0 0 0-1.2 2l.1 1.1 .9 .3"/>
<path d="M170.4 185.8v.2M170.4 191.9v.2M170.5 189.4l-.2 .8M170.6 186l.7 .2M170.6 185.6l-.2 .2M170.6 191.7l-.2 .2M170.7 185.7l.1 .4M170.9 186.4l.1-.1a.33 .33 0 0 1 .6 .1 2.78 2.78 0 0 1-1.1 3 1.45 1.45 0 0 1-.2-1.8zM170.9 188l.4 .1M171.1 188.2v.4l.2-.1M171.1 187.5h.2M171.1 187.8l.3 .1"/>
<path d="M171.1 188.2l-.3-.1 .3 .1M171.1 187.6h.3M171.1 188.4l.2 .1M171.1 187.6l.4 .1M171.3 187.5l.2-.1v.3M171.3 187.5v-.3l-.2 .1v.5l-.3 .3v.3l.3-.2M171.3 188.1v.4M171.4 187.9l-.1 .2M171.5 187.7l-.1 .2M175.5 187.9l-14.9 14.6M175.5 187.8v.1M175.7 187.6l-.2 .3"/>
<path d="M175.7 187.6l-5.6 5.5M175.7 188l-14.9 14.6M175.7 188v1.3M175.7 189.3l-14.9 14.6M175.9 187.4v.3l-.2 .3M175.9 187.6v1.4l-.2 .3M128.4 200.3l6.9 1.9M135.3 200.9a9.3 9.3 0 0 0 4.3 .1M135.3 202.2a9.3 9.3 0 0 0 4.3 0M135.3 200.9v1.3M139.6 201v1.2M144 201.3a9.3 9.3 0 0 1 4.3 0"/>
<path d="M144 201.3l-4.4 .9M148.3 200.1l10.5 2.8M148.3 200.1v1.2M148.3 201.3l10.5 2.9M158.8 202.9v1.3M158.9 202.5v.3M160.6 202.5a1.96 1.96 0 0 1-1.7 .3M160.6 202.3v.2M160.8 202.1a2.38 2.38 0 0 1-2 .4M160.8 202.6a2.35 2.35 0 0 1-2 .3M160.8 203.9a2.35 2.35 0 0 1-2 .3M160.8 202.6v1.3"/>
</g>
<text font-size="8.5" x="127.2" y="279.7">turtle camera</text>
<g font-size="5.3">
<text x="38.5" y="9.5">4</text>
<text x="83.5" y="9.5">3</text>
<text x="133.6" y="9.5">2</text>
<text x="178.6" y="9.5">1</text>
<text x="16.2" y="31.3">F</text>
<text x="201.2" y="31.3">F</text>
<text x="16.1" y="75.5">E</text>
<text x="201.1" y="75.5">E</text>
<text x="15.5" y="125.5">D</text>
<text x="200.5" y="125.5">D</text>
<text x="15.4" y="175.5">C</text>
<text x="200.4" y="175.5">C</text>
<text x="16" y="225.5">B</text>
<text x="201" y="225.5">B</text>
<text x="15.5" y="269.8">A</text>
<text x="200.5" y="269.8">A</text>
<text x="38.5" y="291.5">4</text>
<text x="83.5" y="291.5">3</text>
<text x="133.6" y="291.5">2</text>
<text x="178.6" y="291.5">1</text>
</g>
<text font-size="3.9" x="190.9" y="275.5">A4</text>
<g font-size="2">
<text x="20.6" y="234.6">UNLESS OTHERWISE SPECIFIED:</text>
<text x="20.6" y="237.1">DIMENSIONS ARE IN MILLIMETERS</text>
<text x="20.6" y="239.6">SURFACE FINISH:</text>
<text x="54.4" y="234.6">FINISH:</text>
<text x="101.3" y="234.5">DEBURR AND</text>
<text x="101.3" y="237">BREAK SHARP</text>
<text x="101.3" y="239.5">EDGES</text>
<text x="132.6" y="236">DO NOT SCALE DRAWING</text>
<text x="173.3" y="236.2">REVISION</text>
<text x="20.6" y="242.1">TOLERANCES:</text>
<text x="22.2" y="244.6">LINEAR:</text>
<text x="22.2" y="247.1">ANGULAR:</text>
<text x="34.3" y="252">NAME</text>
<text x="50" y="251.9">SIGNATURE</text>
<text x="67.2" y="251.9">DATE</text>
<text x="120.1" y="251.9">TITLE:</text>
<text x="20.6" y="256.1">DRAWN</text>
<text x="20.9" y="260.3">CHK'D</text>
<text x="20.4" y="264.4">APPV'D</text>
<text x="21.1" y="268.8">MFG</text>
<text x="21.5" y="273">Q.A</text>
<text x="75.6" y="272.5">MATERIAL:</text>
<text x="120" y="272.5">DWG NO.</text>
<text x="75.6" y="285.5">WEIGHT:</text>
<text x="120.1" y="285.6">SCALE:1:2</text>
<text x="164.5" y="285.6">SHEET 2 OF 3</text>
</g>
</svg>
